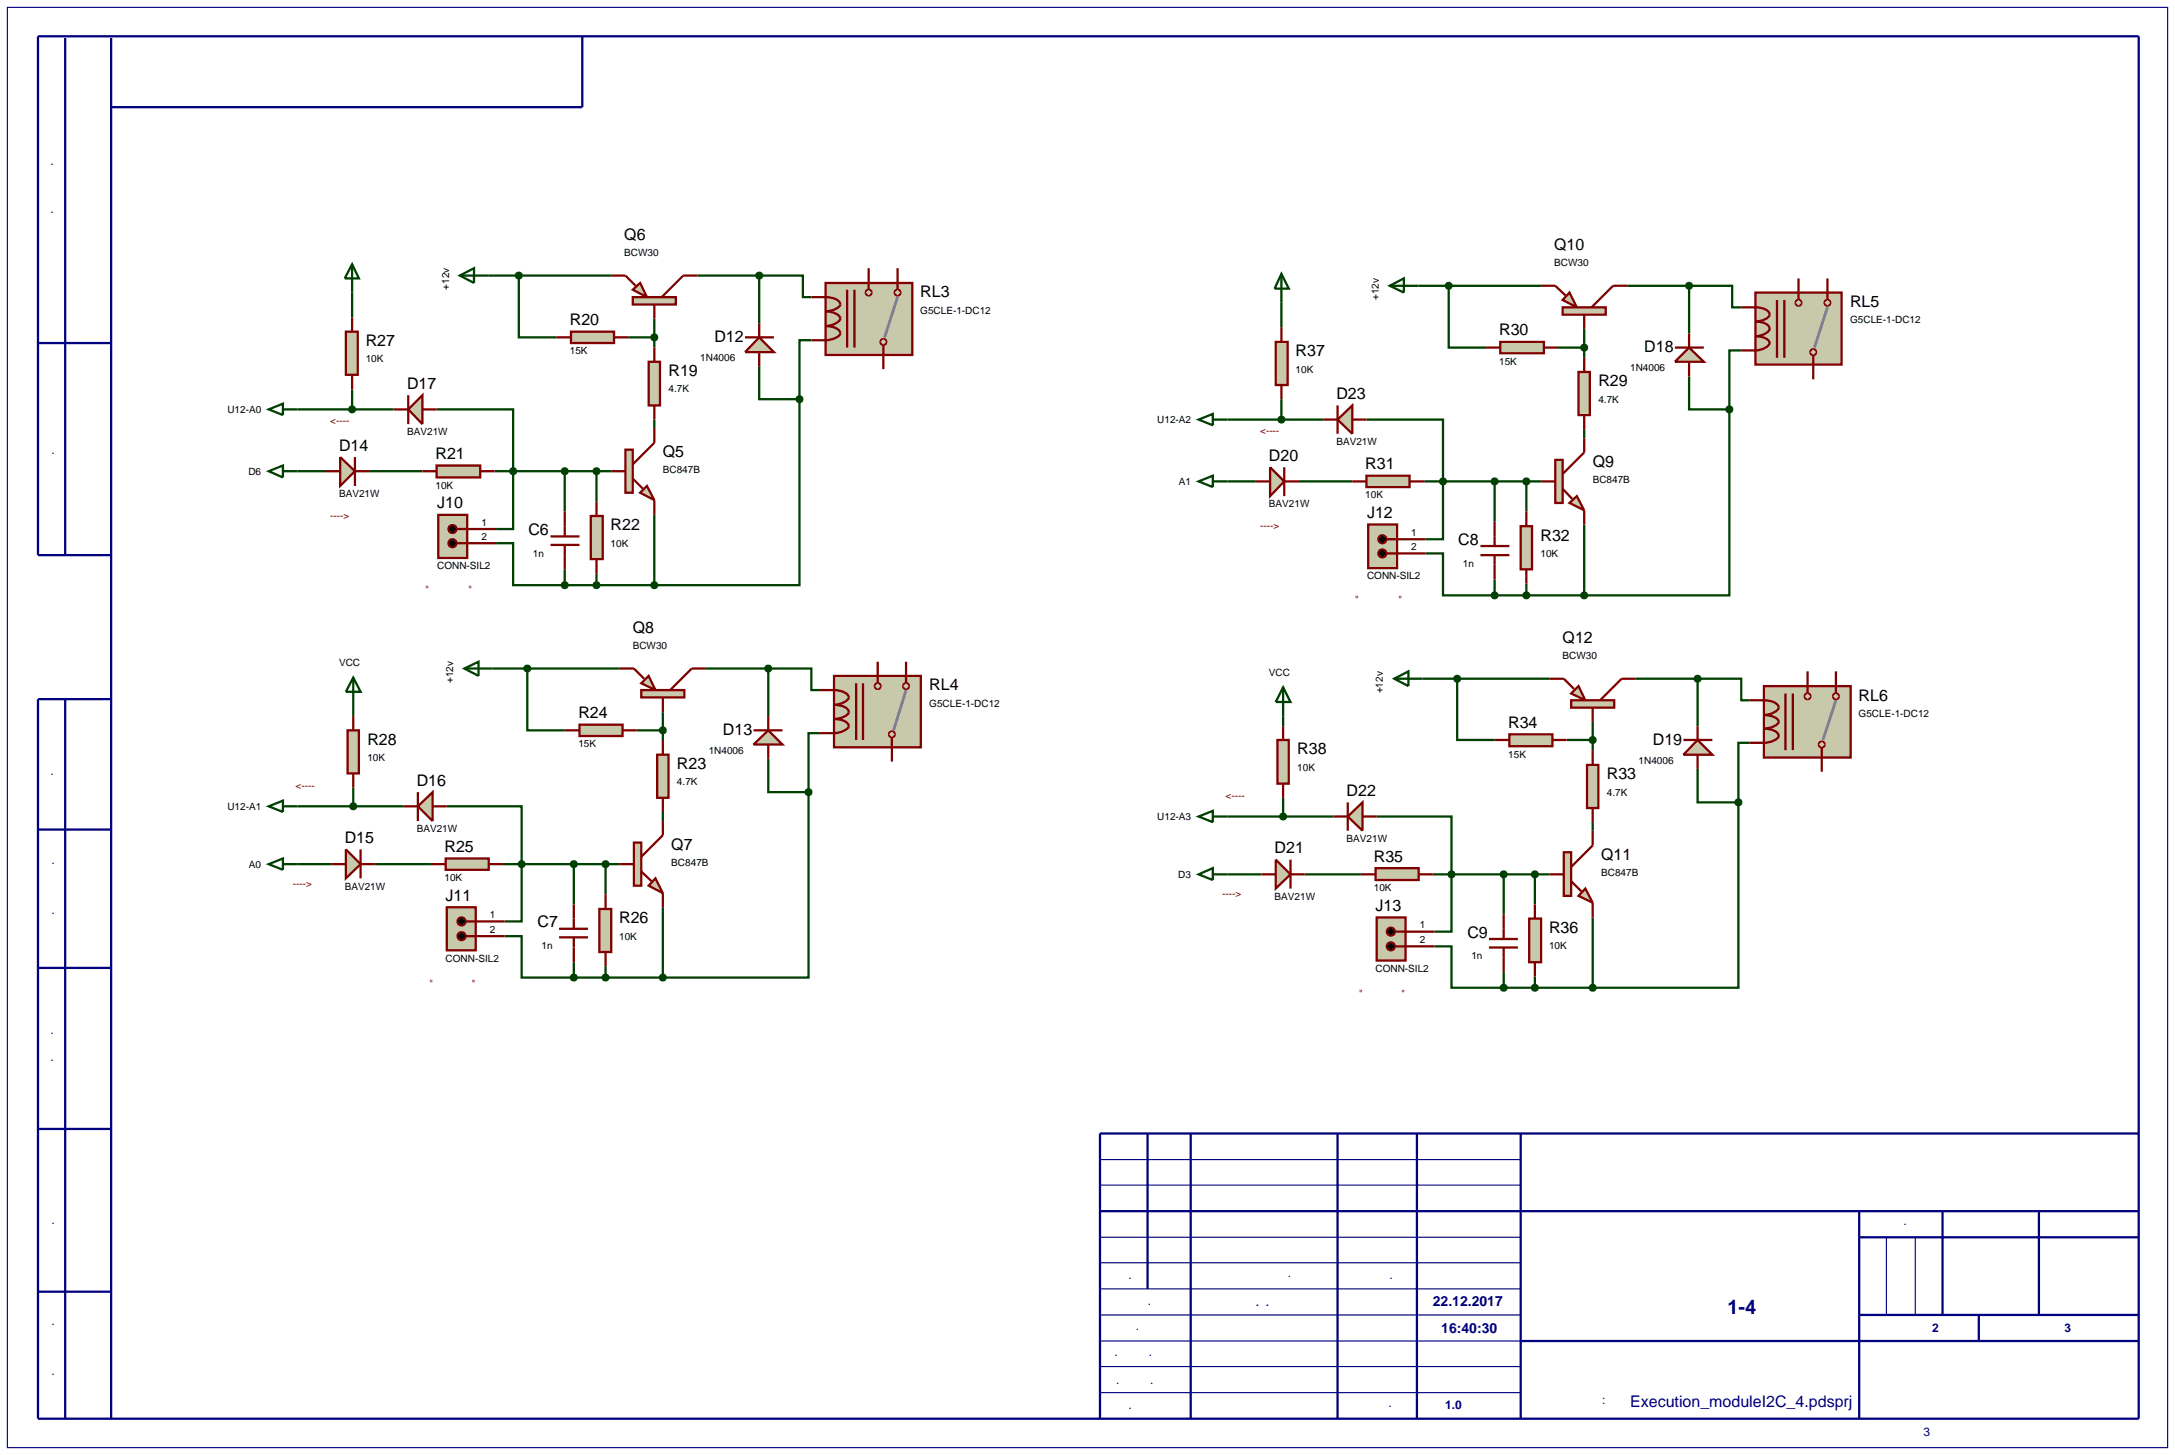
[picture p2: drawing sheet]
<svg xmlns="http://www.w3.org/2000/svg" width="384mm" height="257mm" viewBox="0 0 384 257" stroke-linecap="round" stroke-linejoin="round" font-family="sans-serif">
<path d="M1.3 1.3h381v254h-381zM194 218.2h74.2M194 209h74.2M194 204.5h74.2M332.7 218.2v13.7M337.8 218.2v13.7M194 222.7h74.2M194 231.9h74.2M194 236.5h74.2M194 227.3h74.2M194 241h74.2M194 245.6h74.2" fill="none" stroke="#000080" stroke-width=".2"/>
<g fill="none" stroke="#000080" stroke-width=".4">
<path d="M11.5 6.7v91.2M19.6 6.7v243.5M102.7 6.4v12.5h-83.1M6.7 60.5h12.9M19.6 97.9h-12.9v-91.5h370.5v243.8h-370.5v-126.9h12.9M11.5 123.3v126.9M6.7 146.3h12.9M6.7 170.7h12.9M6.7 199.1h12.9M202.4 199.9v27.4M210 199.9v50.3M235.9 199.9v50.3"/>
<path d="M249.9 199.9v50.3M268.2 199.9v50.3M377.2 199.9h-183.2v50.3M194 213.6h183.2M327.9 213.6v36.6M327.9 218.2h49.3M342.6 213.6v18.3M359.6 213.6v18.3M6.7 227.8h12.9M268.2 236.5h109M327.9 231.9h49.3M349 231.9v4.6"/>
</g>
<g fill="none" stroke="#004000" stroke-width=".4">
<path d="M62.1 51.6v4.4M86.2 48.6h21.6M91.5 48.6v10.9h6.6M110.8 59.5h4.6M115.4 56.2v5.1M123 48.6h10.9M133.9 48.6h7.7v3.8h1.5M133.9 48.6v8.4M226 53.4v4.3M250.2 50.4h21.6M255.5 50.4v10.9h6.6M279.4 58v5.1"/>
<path d="M287 50.4h10.9M297.9 50.4h7.6v3.8h1.6M297.9 50.4v8.4M52.5 72.2h16.9M62.1 68.7v3.5M77 72.2h13.5v21.1h-3M115.4 74v1.5M133.9 64.6v5.8h7.1M141 70.4v32.8h-25.6M143.1 60h-2.1v10.4M216.5 74h16.9M226 70.4v3.6"/>
<path d="M241 74h13.5v21.1h-3.1M274.8 61.3h4.6M279.4 75.8v1.5M297.9 66.4v5.8h7.1M305 72.2v32.8h-25.6M307.1 61.8h-2.1v10.4M52.5 83.1h5M65.1 83.1h9.4M87.2 83.1h20.6M87.5 95.8h3v7.4h9.1M99.6 83.1v7.1M105.2 83.1v5.4"/>
<path d="M115.4 90.8v12.4M216.5 84.9h5M229.1 84.9h9.4M251.2 84.9h20.6M251.4 97.6h3.1v7.4h9.1M263.6 84.9v7.1M269.2 84.9v5.3M279.4 92.5v12.5M86.9 117.9h22.4M93 117.9v10.9h6.6M99.6 100.4v2.8M99.6 103.2h15.8"/>
<path d="M105.2 101.2v2M124.5 117.9h11M135.5 117.9h7.6v3.8h1.5M135.5 117.9v8.4M250.9 119.7h22.4M257 119.7v10.8h6.6M263.6 102.2v2.8M263.6 105h15.8M269.2 102.9v2.1M288.5 119.7h10.9M299.4 119.7h7.7v3.8h1.5M299.4 119.7v8.4"/>
<path d="M62.3 124.5v1.8M62.3 138.9v3.3M112.3 128.8h4.6M116.9 125.6v4.9M135.5 133.8v5.9h7.1M142.6 139.7v32.7h-25.7M144.6 129.3h-2v10.4M226.3 126.3v1.8M276.3 130.5h4.6M280.9 127.3v5M299.4 135.6v5.9h7.2M308.6 131h-2v10.5"/>
<path d="M52.5 152.4h6M52.5 142.2h18.7M66.1 152.4h9.9M78.8 142.2h13.2v20.3h-3M88.7 152.4h20.6M101.2 152.4v7.1M106.8 152.4v5.3M116.9 143.2v1.6M116.9 160v12.4M216.5 154.2h6M216.5 144h18.7M226.3 140.7v3.3"/>
<path d="M230.1 154.2h9.9M242.8 144h13.2v20.3h-3M252.7 154.2h20.6M265.2 154.2v7.1M270.7 154.2v5.3M280.9 145v1.5M306.6 141.5v32.7h-25.7M89 165.1h3v7.3h9.2M101.2 169.7v2.7M101.2 172.4h15.7M106.8 170.4v2M253 166.9h3v7.3h9.2"/>
<path d="M265.2 171.4v2.8M265.2 174.2h15.7M270.7 172.2v2M280.9 161.8v12.4"/>
</g>
<path d="M145.6 49.9h15.3v12.7h-15.3z" fill="#c8c8aa" stroke="#800000" stroke-width=".4"/>
<path d="M158.3 52.4l-2.3 7.1" fill="none" stroke="#808080" stroke-width=".5"/>
<g fill="#c8c8aa" stroke="#800000" stroke-width=".4">
<path d="M155.4 60l.4-.2-.5 .5zM155.8 59.8l.4 .2 .1 .3zM156.3 60.3l-.2 .4-.3 .1zM155.3 60.3l.5 .5-.3-.1z"/>
<path d="M152.9 51.2l.3-.1-.5 .5zM153.2 51.1l.4 .2 .1 .3zM153.7 51.6l-.2 .4-.3 .1zM152.7 51.6l.5 .5-.3-.1z"/>
</g>
<g fill="#c8c8aa">
<path d="M155.3 60.3l.5-.5 .5 .5-.5 .5z"/>
<path d="M153.2 51.1l.5 .5-.5 .5-.5-.5z"/>
</g>
<path d="M145.6 52.4a3.2 3.2 0 0 1 2.5 .9l.1 .4a2.77 2.77 0 0 1-2.6 1.2 3.3 3.3 0 0 1 2.5 1l.1 .3a2.79 2.79 0 0 1-2.6 1.3 3.2 3.2 0 0 1 2.5 .9l.1 .4a2.77 2.77 0 0 1-2.6 1.2M149.4 51.1v10.2M150.7 51.1v10.2M153.2 49.9v1.2M155.8 60.8v1.8" fill="none" stroke="#800000" stroke-width=".4"/>
<path d="M158 51.2l.3-.1-.5 .5zM158.3 51.1l.3 .1 .2 .4zM158.3 52.1l.5-.5-.2 .4zM157.8 51.6l.5 .5-.3-.1z" fill="#c8c8aa" stroke="#800000" stroke-width=".4"/>
<path d="M158.3 51.1l.5 .5-.5 .5-.5-.5z" fill="#c8c8aa"/>
<path d="M143.1 52.4h2.5M153.2 47.3v2.6M158.3 47.3v3.8M143.1 60h2.5M155.8 62.6v2.5" fill="none" stroke="#800000" stroke-width=".4"/>
<g fill="#c8c8aa" stroke="#800000" stroke-width=".4">
<path d="M114.1 85.7l1.3 2.5-2.5-1.3z"/>
<path d="M110.3 79.3h1.3v7.6h-1.3z"/>
</g>
<path d="M115.4 75.5v2.6l-3.8 3.8M107.8 83.1h2.5M111.6 84.4l1.8 1.8M115.4 88.2v2.6" fill="none" stroke="#800000" stroke-width=".4"/>
<g fill="#c8c8aa" stroke="#800000" stroke-width=".4">
<path d="M111.6 51.1l1.3-1.2 1.2 2.5z"/>
<path d="M111.6 52.4h7.6v1.3h-7.6z"/>
</g>
<path d="M107.8 48.6h2.5l1.8 1.8M115.4 53.7v2.5M123 48.6h-2.5l-3.8 3.8" fill="none" stroke="#800000" stroke-width=".4"/>
<path d="M114.4 63.8h2v7.7h-2z" fill="#c8c8aa" stroke="#800000" stroke-width=".4"/>
<path d="M115.4 61.3v2.5M115.4 71.5v2.5" fill="none" stroke="#800000" stroke-width=".4"/>
<path d="M100.7 58.5h7.6v2h-7.6z" fill="#c8c8aa" stroke="#800000" stroke-width=".4"/>
<path d="M98.1 59.5h2.6M108.3 59.5h2.5" fill="none" stroke="#800000" stroke-width=".4"/>
<path d="M77 82.1h7.7v2.1h-7.7z" fill="#c8c8aa" stroke="#800000" stroke-width=".4"/>
<path d="M74.5 83.1h2.5M84.7 83.1h2.5" fill="none" stroke="#800000" stroke-width=".4"/>
<path d="M104.2 91h2.1v7.6h-2.1z" fill="#c8c8aa" stroke="#800000" stroke-width=".4"/>
<path d="M105.2 88.5v2.5M105.2 98.6v2.6" fill="none" stroke="#800000" stroke-width=".4"/>
<path d="M115 59.2l.4-.2-.5 .5zM115.4 59l.3 .1 .2 .4zM115.9 59.5l-.2 .4-.3 .1zM114.9 59.5l.5 .5-.4-.2z" fill="#004000" stroke="#004000" stroke-width=".4"/>
<path d="M114.9 59.5l.5-.5 .5 .5-.5 .5z" fill="#004000"/>
<path d="M104.8 82.8l.4-.2-.5 .5zM105.2 82.6l.4 .2 .1 .3zM105.2 83.6l.5-.5-.1 .3zM104.7 83.1l.5 .5-.3-.1z" fill="#004000" stroke="#004000" stroke-width=".4"/>
<path d="M104.7 83.1l.5-.5 .5 .5-.5 .5z" fill="#004000"/>
<path d="M115 102.9l.4-.2-.5 .5zM115.4 102.7l.3 .1 .2 .4zM115.9 103.2l-.2 .4-.3 .1zM114.9 103.2l.5 .5-.4-.2z" fill="#004000" stroke="#004000" stroke-width=".4"/>
<path d="M114.9 103.2l.5-.5 .5 .5-.5 .5z" fill="#004000"/>
<path d="M81.1 48.6l2.5-1.3v2.6zM81.1 48.6h5.1" fill="none" stroke="#004000" stroke-width=".4"/>
<path d="M91.2 48.2l.3-.1-.5 .5zM91.5 48.1l.4 .2 .1 .3zM92 48.6l-.1 .3-.4 .2zM91 48.6l.5 .5-.4-.2z" fill="#004000" stroke="#004000" stroke-width=".4"/>
<path d="M91.5 48.1l.5 .5-.5 .5-.5-.5z" fill="#004000"/>
<path d="M97.1 96.1h5.1M97.1 94.6h5.1M99.6 90.2v4.4M99.6 96.1v4.3" fill="none" stroke="#800000" stroke-width=".4"/>
<path d="M99.2 82.8l.4-.2-.5 .5zM99.6 82.6l.3 .1 .2 .4zM100.1 83.1l-.2 .4-.3 .1zM99.1 83.1l.5 .5-.3-.1z" fill="#004000" stroke="#004000" stroke-width=".4"/>
<path d="M99.1 83.1l.5-.5 .5 .5-.5 .5z" fill="#004000"/>
<path d="M104.8 102.9l.4-.2-.5 .5zM105.2 102.7l.3 .1 .2 .4zM105.7 103.2l-.1 .3-.4 .2zM104.7 103.2l.5 .5-.4-.2z" fill="#004000" stroke="#004000" stroke-width=".4"/>
<path d="M104.7 103.2l.5-.5 .5 .5-.5 .5z" fill="#004000"/>
<path d="M133.9 59.5l2.6 2.6h-5.1z" fill="#c8c8aa" stroke="#800000" stroke-width=".4"/>
<path d="M131.4 59.5h5.1M133.9 57v2.5M133.9 62.1v2.5" fill="none" stroke="#800000" stroke-width=".4"/>
<path d="M133.6 48.2l.3-.1-.5 .5zM133.9 48.1l.4 .2 .1 .3zM133.9 49.1l.5-.5-.1 .3zM133.4 48.6l.5 .5-.4-.2z" fill="#004000" stroke="#004000" stroke-width=".4"/>
<path d="M133.9 48.1l.5 .5-.5 .5-.5-.5z" fill="#004000"/>
<path d="M140.7 70l.3-.1-.5 .5zM141 69.9l.3 .1 .2 .4zM141.5 70.4l-.2 .4-.3 .1zM140.5 70.4l.5 .5-.3-.1z" fill="#004000" stroke="#004000" stroke-width=".4"/>
<path d="M141 69.9l.5 .5-.5 .5-.5-.5z" fill="#004000"/>
<path d="M99.2 102.9l.4-.2-.5 .5zM99.6 102.7l.3 .1 .2 .4zM100.1 103.2l-.1 .3-.4 .2zM99.1 103.2l.5 .5-.3-.1z" fill="#004000" stroke="#004000" stroke-width=".4"/>
<path d="M99.1 103.2l.5-.5 .5 .5-.5 .5z" fill="#004000"/>
<path d="M90.1 82.8l.4-.2-.5 .5zM90.5 82.6l.3 .1 .2 .4zM90.5 83.6l.5-.5-.2 .4zM90 83.1l.5 .5-.4-.2z" fill="#004000" stroke="#004000" stroke-width=".4"/>
<path d="M90 83.1l.5-.5 .5 .5-.5 .5z" fill="#004000"/>
<path d="M77.3 90.8h5.1v7.6h-5.1z" fill="#c8c8aa" stroke="#800000" stroke-width=".4"/>
<path d="M80.6 93.3h6.9M80.6 95.8h6.9" fill="none" stroke="#800000" stroke-width=".4"/>
<g fill="#000" stroke="#800000" stroke-width=".4">
<path d="M79.3 92.8l.5-.2-.7 .7zM79.8 92.6a.68 .68 0 0 1 .7 .7zM80.5 93.3a.68 .68 0 0 1-.7 .7zM79.1 93.3l.7 .7a.68 .68 0 0 1-.7-.7z"/>
<path d="M79.3 95.3l.5-.2-.7 .7zM79.8 95.1a.68 .68 0 0 1 .7 .7zM80.5 95.8a.68 .68 0 0 1-.7 .7zM79.1 95.8l.7 .7a.68 .68 0 0 1-.7-.7z"/>
</g>
<path d="M79.1 93.3l.7-.7 .7 .7-.7 .7zM79.1 95.8l.7-.7 .7 .7-.7 .7z" fill="#000"/>
<path d="M147.1 119.2h15.3v12.6h-15.3z" fill="#c8c8aa" stroke="#800000" stroke-width=".4"/>
<path d="M159.8 121.7l-2.2 7.1" fill="none" stroke="#808080" stroke-width=".5"/>
<g fill="#c8c8aa" stroke="#800000" stroke-width=".4">
<path d="M156.9 129.2l.4-.2-.5 .5zM157.3 129l.4 .2 .1 .3zM157.8 129.5l-.1 .3-.4 .2zM156.8 129.5l.5 .5-.3-.1z"/>
<path d="M154.4 120.7l.4-.2-.5 .5zM154.8 120.5l.3 .1 .2 .4zM155.3 121l-.2 .4-.3 .1zM154.3 121l.5 .5-.3-.1z"/>
</g>
<g fill="#c8c8aa">
<path d="M156.8 129.5l.5-.5 .5 .5-.5 .5z"/>
<path d="M154.3 121l.5-.5 .5 .5-.5 .5z"/>
</g>
<path d="M154.8 119.2v1.3M147.1 121.7a3.3 3.3 0 0 1 2.5 1l.1 .3a2.79 2.79 0 0 1-2.6 1.3 3.2 3.2 0 0 1 2.5 .9l.1 .4a2.77 2.77 0 0 1-2.6 1.2 3.2 3.2 0 0 1 2.5 .9l.1 .4a2.99 2.99 0 0 1-2.6 1.2M151 120.5v10M152.2 120.5v10M157.3 130v1.8" fill="none" stroke="#800000" stroke-width=".4"/>
<path d="M159.5 120.6l.3-.1-.5 .5zM159.8 120.5l.3 .1 .2 .4zM159.8 121.5l.5-.5-.2 .4zM159.3 121l.5 .5-.3-.1z" fill="#c8c8aa" stroke="#800000" stroke-width=".4"/>
<path d="M159.3 121l.5-.5 .5 .5-.5 .5z" fill="#c8c8aa"/>
<path d="M154.8 116.7v2.5M159.8 116.7v3.8M144.6 121.7h2.5M144.6 129.3h2.5M157.3 131.8v2.5" fill="none" stroke="#800000" stroke-width=".4"/>
<g fill="#c8c8aa" stroke="#800000" stroke-width=".4">
<path d="M115.6 154.9l1.3 2.6-2.5-1.3z"/>
<path d="M111.8 148.6h1.3v7.6h-1.3z"/>
</g>
<path d="M109.3 152.4h2.5M113.1 153.7l1.8 1.7M116.9 144.8v2.5l-3.8 3.8M116.9 157.5v2.5" fill="none" stroke="#800000" stroke-width=".4"/>
<g fill="#c8c8aa" stroke="#800000" stroke-width=".4">
<path d="M113.1 120.5l1.3-1.3 1.2 2.5z"/>
<path d="M113.1 121.7h7.6v1.3h-7.6z"/>
</g>
<path d="M109.3 117.9h2.5l1.8 1.8M124.5 117.9h-2.5l-3.8 3.8M116.9 123v2.6" fill="none" stroke="#800000" stroke-width=".4"/>
<path d="M115.9 133.1h2v7.6h-2z" fill="#c8c8aa" stroke="#800000" stroke-width=".4"/>
<path d="M116.9 130.5v2.6M116.9 140.7v2.5" fill="none" stroke="#800000" stroke-width=".4"/>
<path d="M102.2 127.8h7.6v2h-7.6z" fill="#c8c8aa" stroke="#800000" stroke-width=".4"/>
<path d="M99.6 128.8h2.6M109.8 128.8h2.5" fill="none" stroke="#800000" stroke-width=".4"/>
<path d="M78.6 151.4h7.6v2h-7.6z" fill="#c8c8aa" stroke="#800000" stroke-width=".4"/>
<path d="M76 152.4h2.6M86.2 152.4h2.5" fill="none" stroke="#800000" stroke-width=".4"/>
<path d="M105.7 160.3h2.1v7.6h-2.1z" fill="#c8c8aa" stroke="#800000" stroke-width=".4"/>
<path d="M106.8 157.7v2.6M106.8 167.9v2.5" fill="none" stroke="#800000" stroke-width=".4"/>
<path d="M116.5 128.5l.4-.2-.5 .5zM116.9 128.3l.4 .2 .1 .3zM117.4 128.8l-.1 .3-.4 .2zM116.4 128.8l.5 .5-.4-.2z" fill="#004000" stroke="#004000" stroke-width=".4"/>
<path d="M116.4 128.8l.5-.5 .5 .5-.5 .5z" fill="#004000"/>
<path d="M106.4 152.1l.4-.2-.5 .5zM106.8 151.9l.3 .1 .2 .4zM106.8 152.9l.5-.5-.2 .4zM106.3 152.4l.5 .5-.4-.2z" fill="#004000" stroke="#004000" stroke-width=".4"/>
<path d="M106.3 152.4l.5-.5 .5 .5-.5 .5z" fill="#004000"/>
<path d="M116.5 172.1l.4-.2-.5 .5zM116.9 171.9l.4 .2 .1 .3zM117.4 172.4l-.2 .4-.3 .1zM116.4 172.4l.5 .5-.3-.1z" fill="#004000" stroke="#004000" stroke-width=".4"/>
<path d="M116.4 172.4l.5-.5 .5 .5-.5 .5z" fill="#004000"/>
<path d="M81.9 117.9l2.5-1.2v2.5zM81.9 117.9h5" fill="none" stroke="#004000" stroke-width=".4"/>
<path d="M92.7 117.5l.3-.1-.5 .5zM93 117.4l.4 .2 .1 .3zM93.5 117.9l-.1 .3-.4 .2zM92.5 117.9l.5 .5-.4-.2z" fill="#004000" stroke="#004000" stroke-width=".4"/>
<path d="M93 117.4l.5 .5-.5 .5-.5-.5z" fill="#004000"/>
<path d="M101.2 159.5v4.3M98.6 165.3h5.1M98.6 163.8h5.1M101.2 165.3v4.4" fill="none" stroke="#800000" stroke-width=".4"/>
<path d="M100.9 152l.3-.1-.5 .5zM101.2 151.9l.3 .1 .2 .4zM101.7 152.4l-.2 .4-.3 .1zM100.7 152.4l.5 .5-.3-.1z" fill="#004000" stroke="#004000" stroke-width=".4"/>
<path d="M101.2 151.9l.5 .5-.5 .5-.5-.5z" fill="#004000"/>
<path d="M106.4 172.1l.4-.2-.5 .5zM106.8 171.9l.4 .2 .1 .3zM106.8 172.9l.5-.5-.2 .4zM106.3 172.4l.5 .5-.4-.2z" fill="#004000" stroke="#004000" stroke-width=".4"/>
<path d="M106.3 172.4l.5-.5 .5 .5-.5 .5z" fill="#004000"/>
<path d="M132.9 131.3l2.6-2.5 2.5 2.5z" fill="#c8c8aa" stroke="#800000" stroke-width=".4"/>
<path d="M132.9 128.8h5.1M135.5 126.3v2.5M135.5 131.3v2.5" fill="none" stroke="#800000" stroke-width=".4"/>
<path d="M135.2 117.5l.3-.1-.5 .5zM135.5 117.4l.3 .1 .2 .4zM135.5 118.4l.5-.5-.2 .4zM135 117.9l.5 .5-.3-.1z" fill="#004000" stroke="#004000" stroke-width=".4"/>
<path d="M135.5 117.4l.5 .5-.5 .5-.5-.5z" fill="#004000"/>
<path d="M142.3 139.3l.3-.1-.5 .5zM142.6 139.2l.3 .1 .2 .4zM142.6 140.2l.5-.5-.2 .4zM142.1 139.7l.5 .5-.3-.1z" fill="#004000" stroke="#004000" stroke-width=".4"/>
<path d="M142.1 139.7l.5-.5 .5 .5-.5 .5z" fill="#004000"/>
<path d="M100.8 172.1l.4-.2-.5 .5zM101.2 171.9l.3 .1 .2 .4zM101.7 172.4l-.2 .4-.3 .1zM100.7 172.4l.5 .5-.3-.1z" fill="#004000" stroke="#004000" stroke-width=".4"/>
<path d="M100.7 172.4l.5-.5 .5 .5-.5 .5z" fill="#004000"/>
<path d="M91.6 152.1l.4-.2-.5 .5zM92 151.9l.3 .1 .2 .4zM92 152.9l.5-.5-.2 .4zM91.5 152.4l.5 .5-.4-.2z" fill="#004000" stroke="#004000" stroke-width=".4"/>
<path d="M92 151.9l.5 .5-.5 .5-.5-.5z" fill="#004000"/>
<path d="M78.8 160h5.1v7.6h-5.1z" fill="#c8c8aa" stroke="#800000" stroke-width=".4"/>
<path d="M82.1 162.5h6.9M82.1 165.1h6.9" fill="none" stroke="#800000" stroke-width=".4"/>
<g fill="#000" stroke="#800000" stroke-width=".4">
<path d="M80.9 162l.5-.2-.7 .7zM81.4 161.8a.68 .68 0 0 1 .7 .7zM81.4 163.2l.7-.7a.68 .68 0 0 1-.7 .7zM80.7 162.5l.7 .7a.68 .68 0 0 1-.7-.7z"/>
<path d="M80.9 164.6l.5-.2-.7 .7zM81.4 164.4a.68 .68 0 0 1 .7 .7zM82.1 165.1a.68 .68 0 0 1-.7 .7zM80.7 165.1l.7 .7a.68 .68 0 0 1-.7-.7z"/>
</g>
<path d="M80.7 162.5l.7-.7 .7 .7-.7 .7zM80.7 165.1l.7-.7 .7 .7-.7 .7z" fill="#000"/>
<path d="M47.4 83.1l2.5-1v2.1zM49.9 83.1h2.6M47.4 152.4l2.5-1v2zM49.9 152.4h2.6" fill="none" stroke="#004000" stroke-width=".4"/>
<path d="M60 80.6l2.6 2.5-2.6 2.6z" fill="#c8c8aa" stroke="#800000" stroke-width=".4"/>
<path d="M57.5 83.1h2.5M62.6 80.6v5.1M62.6 83.1h2.5" fill="none" stroke="#800000" stroke-width=".4"/>
<path d="M61 149.8l2.6 2.6-2.6 2.5z" fill="#c8c8aa" stroke="#800000" stroke-width=".4"/>
<path d="M58.5 152.4h2.5M63.6 149.8v5.1M63.6 152.4h2.5" fill="none" stroke="#800000" stroke-width=".4"/>
<path d="M73.7 142.2l2.6-2.5v5.1z" fill="#c8c8aa" stroke="#800000" stroke-width=".4"/>
<path d="M73.7 139.7v5.1M71.2 142.2h2.5M76.3 142.2h2.5" fill="none" stroke="#800000" stroke-width=".4"/>
<path d="M72 72.2l2.5-2.5v5.1z" fill="#c8c8aa" stroke="#800000" stroke-width=".4"/>
<path d="M69.4 72.2h2.6M72 69.7v5.1M74.5 72.2h2.5" fill="none" stroke="#800000" stroke-width=".4"/>
<path d="M47.4 72.2l2.5-1v2zM49.9 72.2h2.6M47.4 142.2l2.5-1v2zM49.9 142.2h2.6" fill="none" stroke="#004000" stroke-width=".4"/>
<path d="M61 58.5h2.1v7.6h-2.1z" fill="#c8c8aa" stroke="#800000" stroke-width=".4"/>
<path d="M62.1 56v2.5M62.1 66.1v2.6" fill="none" stroke="#800000" stroke-width=".4"/>
<path d="M61.3 128.8h2v7.6h-2z" fill="#c8c8aa" stroke="#800000" stroke-width=".4"/>
<path d="M62.3 126.3v2.5M62.3 136.4v2.5" fill="none" stroke="#800000" stroke-width=".4"/>
<path d="M62 141.8l.3-.1-.5 .5zM62.3 141.7l.4 .2 .1 .3zM62.3 142.7l.5-.5-.2 .4zM61.8 142.2l.5 .5-.3-.1z" fill="#004000" stroke="#004000" stroke-width=".4"/>
<path d="M62.3 141.7l.5 .5-.5 .5-.5-.5z" fill="#004000"/>
<path d="M61.7 71.9l.4-.2-.5 .5zM62.1 71.7l.3 .1 .2 .4zM62.1 72.7l.5-.5-.1 .3zM61.6 72.2l.5 .5-.4-.2z" fill="#004000" stroke="#004000" stroke-width=".4"/>
<path d="M61.6 72.2l.5-.5 .5 .5-.5 .5z" fill="#004000"/>
<path d="M62.1 46.6l1.2 2.5h-2.5zM62.1 46.6v5M62.3 119.5l1.3 2.5h-2.6zM62.3 119.5v5" fill="none" stroke="#004000" stroke-width=".4"/>
<path d="M309.6 51.6h15.2v12.7h-15.2z" fill="#c8c8aa" stroke="#800000" stroke-width=".4"/>
<path d="M322.3 54.2l-2.3 7.1" fill="none" stroke="#808080" stroke-width=".5"/>
<g fill="#c8c8aa" stroke="#800000" stroke-width=".4">
<path d="M319.4 61.8l.4-.2-.5 .5zM319.8 61.6l.4 .2 .1 .3zM320.3 62.1l-.1 .3-.4 .2zM319.3 62.1l.5 .5-.4-.2z"/>
<path d="M316.8 53.1l.4-.2-.5 .5zM317.2 52.9l.3 .1 .2 .4zM317.7 53.4l-.1 .3-.4 .2zM316.7 53.4l.5 .5-.3-.1z"/>
</g>
<g fill="#c8c8aa">
<path d="M319.3 62.1l.5-.5 .5 .5-.5 .5z"/>
<path d="M316.7 53.4l.5-.5 .5 .5-.5 .5z"/>
</g>
<path d="M309.6 54.2a2.98 2.98 0 0 1 2.4 .9 .85 .85 0 0 1-.7 1.2l-1.1 .3-.6 .1a2.98 2.98 0 0 1 2.4 .9 .91 .91 0 0 1-.7 1.2l-1.1 .4-.6 .1a3.2 3.2 0 0 1 2.4 .9 .88 .88 0 0 1-.7 1.1l-1.1 .4-.6 .1M313.4 52.9v10.2M314.7 52.9v10.2M317.2 51.6v1.3M319.8 62.6v1.7" fill="none" stroke="#800000" stroke-width=".4"/>
<path d="M322 53l.3-.1-.5 .5zM322.3 52.9l.3 .1 .2 .4zM322.3 53.9l.5-.5-.2 .4zM321.8 53.4l.5 .5-.3-.1z" fill="#c8c8aa" stroke="#800000" stroke-width=".4"/>
<path d="M321.8 53.4l.5-.5 .5 .5-.5 .5z" fill="#c8c8aa"/>
<path d="M307.1 54.2h2.5M317.2 49.1v2.5M322.3 49.1v3.8M307.1 61.8h2.5M319.8 64.3v2.6" fill="none" stroke="#800000" stroke-width=".4"/>
<g fill="#c8c8aa" stroke="#800000" stroke-width=".4">
<path d="M276.8 88.7l1.3-1.2 1.3 2.5z"/>
<path d="M274.3 81.1h1.3v7.6h-1.3z"/>
</g>
<path d="M279.4 77.3v2.5l-3.8 3.8M271.8 84.9h2.5M275.6 86.2l1.7 1.8M279.4 90v2.5" fill="none" stroke="#800000" stroke-width=".4"/>
<g fill="#c8c8aa" stroke="#800000" stroke-width=".4">
<path d="M276.8 51.6l1.3 2.6-2.5-1.3z"/>
<path d="M275.6 54.2h7.6v1.3h-7.6z"/>
</g>
<path d="M271.8 50.4h2.5l1.8 1.7M279.4 55.5v2.5M287 50.4h-2.5l-3.8 3.8" fill="none" stroke="#800000" stroke-width=".4"/>
<path d="M278.4 65.6h2v7.6h-2z" fill="#c8c8aa" stroke="#800000" stroke-width=".4"/>
<path d="M279.4 63.1v2.5M279.4 73.2v2.6" fill="none" stroke="#800000" stroke-width=".4"/>
<path d="M264.6 60.3h7.7v2h-7.7z" fill="#c8c8aa" stroke="#800000" stroke-width=".4"/>
<path d="M262.1 61.3h2.5M272.3 61.3h2.5" fill="none" stroke="#800000" stroke-width=".4"/>
<path d="M241 83.9h7.6v2h-7.6z" fill="#c8c8aa" stroke="#800000" stroke-width=".4"/>
<path d="M238.5 84.9h2.5M248.6 84.9h2.6" fill="none" stroke="#800000" stroke-width=".4"/>
<path d="M268.2 92.8h2v7.6h-2z" fill="#c8c8aa" stroke="#800000" stroke-width=".4"/>
<path d="M269.2 90.2v2.6M269.2 100.4v2.5" fill="none" stroke="#800000" stroke-width=".4"/>
<path d="M279.1 60.9l.3-.1-.5 .5zM279.4 60.8l.4 .2 .1 .3zM279.4 61.8l.5-.5-.1 .3zM278.9 61.3l.5 .5-.4-.2z" fill="#004000" stroke="#004000" stroke-width=".4"/>
<path d="M279.4 60.8l.5 .5-.5 .5-.5-.5z" fill="#004000"/>
<path d="M268.8 84.6l.4-.2-.5 .5zM269.2 84.4l.3 .1 .2 .4zM269.7 84.9l-.1 .3-.4 .2zM268.7 84.9l.5 .5-.4-.2z" fill="#004000" stroke="#004000" stroke-width=".4"/>
<path d="M268.7 84.9l.5-.5 .5 .5-.5 .5z" fill="#004000"/>
<path d="M279.1 104.6l.3-.1-.5 .5zM279.4 104.5l.4 .2 .1 .3zM279.4 105.5l.5-.5-.1 .3zM278.9 105l.5 .5-.4-.2z" fill="#004000" stroke="#004000" stroke-width=".4"/>
<path d="M279.4 104.5l.5 .5-.5 .5-.5-.5z" fill="#004000"/>
<path d="M245.1 50.4l2.5-1.3v2.5zM245.1 50.4h5.1" fill="none" stroke="#004000" stroke-width=".4"/>
<path d="M255.2 50l.3-.1-.5 .5zM255.5 49.9l.4 .2 .1 .3zM256 50.4l-.1 .3-.4 .2zM255 50.4l.5 .5-.3-.1z" fill="#004000" stroke="#004000" stroke-width=".4"/>
<path d="M255 50.4l.5-.5 .5 .5-.5 .5z" fill="#004000"/>
<path d="M261.1 97.9h5.1M261.1 96.3h5.1M263.6 92v4.3M263.6 97.9v4.3" fill="none" stroke="#800000" stroke-width=".4"/>
<path d="M263.2 84.6l.4-.2-.5 .5zM263.6 84.4l.3 .1 .2 .4zM264.1 84.9l-.1 .3-.4 .2zM263.1 84.9l.5 .5-.4-.2z" fill="#004000" stroke="#004000" stroke-width=".4"/>
<path d="M263.1 84.9l.5-.5 .5 .5-.5 .5z" fill="#004000"/>
<path d="M268.9 104.6l.3-.1-.5 .5zM269.2 104.5l.4 .2 .1 .3zM269.2 105.5l.5-.5-.1 .3zM268.7 105l.5 .5-.3-.1z" fill="#004000" stroke="#004000" stroke-width=".4"/>
<path d="M269.2 104.5l.5 .5-.5 .5-.5-.5z" fill="#004000"/>
<path d="M295.4 63.8l2.5-2.5 2.6 2.5z" fill="#c8c8aa" stroke="#800000" stroke-width=".4"/>
<path d="M297.9 58.8v2.5M295.4 61.3h5.1M297.9 63.8v2.6" fill="none" stroke="#800000" stroke-width=".4"/>
<path d="M297.6 50l.3-.1-.5 .5zM297.9 49.9l.3 .1 .2 .4zM298.4 50.4l-.2 .4-.3 .1zM297.4 50.4l.5 .5-.4-.2z" fill="#004000" stroke="#004000" stroke-width=".4"/>
<path d="M297.4 50.4l.5-.5 .5 .5-.5 .5z" fill="#004000"/>
<path d="M304.7 71.8l.3-.1-.5 .5zM305 71.7l.4 .2 .1 .3zM305.5 72.2l-.1 .3-.4 .2zM304.5 72.2l.5 .5-.4-.2z" fill="#004000" stroke="#004000" stroke-width=".4"/>
<path d="M304.5 72.2l.5-.5 .5 .5-.5 .5z" fill="#004000"/>
<path d="M263.2 104.7l.4-.2-.5 .5zM263.6 104.5l.4 .2 .1 .3zM263.6 105.5l.5-.5-.1 .3zM263.1 105l.5 .5-.3-.1z" fill="#004000" stroke="#004000" stroke-width=".4"/>
<path d="M263.1 105l.5-.5 .5 .5-.5 .5z" fill="#004000"/>
<path d="M254.1 84.6l.4-.2-.5 .5zM254.5 84.4l.3 .1 .2 .4zM255 84.9l-.1 .3-.4 .2zM254 84.9l.5 .5-.4-.2z" fill="#004000" stroke="#004000" stroke-width=".4"/>
<path d="M254 84.9l.5-.5 .5 .5-.5 .5z" fill="#004000"/>
<path d="M241.3 92.5h5.1v7.7h-5.1z" fill="#c8c8aa" stroke="#800000" stroke-width=".4"/>
<path d="M244.6 95.1h6.8M244.6 97.6h6.8" fill="none" stroke="#800000" stroke-width=".4"/>
<g fill="#000" stroke="#800000" stroke-width=".4">
<path d="M243.3 94.6l.5-.2-.7 .7zM243.8 94.4a.68 .68 0 0 1 .7 .7zM244.5 95.1a.68 .68 0 0 1-.7 .7zM243.1 95.1l.7 .7a.68 .68 0 0 1-.7-.7z"/>
<path d="M243.3 97.1l.5-.2-.7 .7zM243.8 96.9a.68 .68 0 0 1 .7 .7zM244.5 97.6a.68 .68 0 0 1-.7 .7zM243.1 97.6l.7 .7a.68 .68 0 0 1-.7-.7z"/>
</g>
<path d="M243.1 95.1l.7-.7 .7 .7-.7 .7zM243.1 97.6l.7-.7 .7 .7-.7 .7z" fill="#000"/>
<path d="M311.1 121h15.3v12.6h-15.3z" fill="#c8c8aa" stroke="#800000" stroke-width=".4"/>
<path d="M323.8 123.5l-2.3 7" fill="none" stroke="#808080" stroke-width=".5"/>
<g fill="#c8c8aa" stroke="#800000" stroke-width=".4">
<path d="M320.9 131l.4-.2-.5 .5zM321.3 130.8l.4 .2 .1 .3zM321.3 131.8l.5-.5-.1 .3zM320.8 131.3l.5 .5-.3-.1z"/>
<path d="M318.4 122.5l.4-.2-.5 .5zM318.8 122.3l.4 .2 .1 .3zM319.3 122.8l-.1 .3-.4 .2zM318.3 122.8l.5 .5-.4-.2z"/>
</g>
<g fill="#c8c8aa">
<path d="M320.8 131.3l.5-.5 .5 .5-.5 .5z"/>
<path d="M318.3 122.8l.5-.5 .5 .5-.5 .5z"/>
</g>
<path d="M311.1 123.5a3.2 3.2 0 0 1 2.5 .9 .9 .9 0 0 1-.7 1.2l-1.2 .4-.6 .1a3.4 3.4 0 0 1 2.5 .9l.1 .3a2.77 2.77 0 0 1-2.6 1.2 3.2 3.2 0 0 1 2.5 .9l.1 .4a2.77 2.77 0 0 1-2.6 1.2M314.9 122.3v10M316.2 122.3v10M318.8 121v1.3M321.3 131.8v1.8" fill="none" stroke="#800000" stroke-width=".4"/>
<path d="M323.4 122.5l.4-.2-.5 .5zM323.8 122.3l.3 .1 .2 .4zM323.8 123.3l.5-.5-.1 .3zM323.3 122.8l.5 .5-.4-.2z" fill="#c8c8aa" stroke="#800000" stroke-width=".4"/>
<path d="M323.3 122.8l.5-.5 .5 .5-.5 .5z" fill="#c8c8aa"/>
<path d="M318.8 118.4v2.6M323.8 118.4v3.9M308.6 123.5h2.5M308.6 131h2.5M321.3 133.6v2.5" fill="none" stroke="#800000" stroke-width=".4"/>
<g fill="#c8c8aa" stroke="#800000" stroke-width=".4">
<path d="M279.6 156.7l1.3 2.5-2.5-1.2z"/>
<path d="M275.8 150.3h1.3v7.7h-1.3z"/>
</g>
<path d="M273.3 154.2h2.5M277.1 155.4l1.8 1.8M280.9 146.5v2.6l-3.8 3.8M280.9 159.2v2.6" fill="none" stroke="#800000" stroke-width=".4"/>
<g fill="#c8c8aa" stroke="#800000" stroke-width=".4">
<path d="M277.1 122.3l1.3-1.3 1.2 2.5z"/>
<path d="M277.1 123.5h7.6v1.3h-7.6z"/>
</g>
<path d="M273.3 119.7h2.5l1.8 1.8M288.5 119.7h-2.5l-3.8 3.8M280.9 124.8v2.5" fill="none" stroke="#800000" stroke-width=".4"/>
<path d="M279.9 134.9h2v7.6h-2z" fill="#c8c8aa" stroke="#800000" stroke-width=".4"/>
<path d="M280.9 132.3v2.6M280.9 142.5v2.5" fill="none" stroke="#800000" stroke-width=".4"/>
<path d="M266.2 129.5h7.6v2.1h-7.6z" fill="#c8c8aa" stroke="#800000" stroke-width=".4"/>
<path d="M263.6 130.5h2.6M273.8 130.5h2.5" fill="none" stroke="#800000" stroke-width=".4"/>
<path d="M242.6 153.1h7.6v2.1h-7.6z" fill="#c8c8aa" stroke="#800000" stroke-width=".4"/>
<path d="M240 154.2h2.6M250.2 154.2h2.5" fill="none" stroke="#800000" stroke-width=".4"/>
<path d="M269.7 162h2.1v7.7h-2.1z" fill="#c8c8aa" stroke="#800000" stroke-width=".4"/>
<path d="M270.7 159.5v2.5M270.7 169.7v2.5" fill="none" stroke="#800000" stroke-width=".4"/>
<path d="M280.6 130.1l.3-.1-.5 .5zM280.9 130l.4 .2 .1 .3zM281.4 130.5l-.1 .3-.4 .2zM280.4 130.5l.5 .5-.4-.2z" fill="#004000" stroke="#004000" stroke-width=".4"/>
<path d="M280.4 130.5l.5-.5 .5 .5-.5 .5z" fill="#004000"/>
<path d="M270.3 153.9l.4-.2-.5 .5zM270.7 153.7l.3 .1 .2 .4zM271.2 154.2l-.1 .3-.4 .2zM270.2 154.2l.5 .5-.3-.1z" fill="#004000" stroke="#004000" stroke-width=".4"/>
<path d="M270.2 154.2l.5-.5 .5 .5-.5 .5z" fill="#004000"/>
<path d="M280.6 173.8l.3-.1-.5 .5zM280.9 173.7l.4 .2 .1 .3zM281.4 174.2l-.1 .3-.4 .2zM280.4 174.2l.5 .5-.4-.2z" fill="#004000" stroke="#004000" stroke-width=".4"/>
<path d="M280.9 173.7l.5 .5-.5 .5-.5-.5z" fill="#004000"/>
<path d="M245.9 119.7l2.5-1.3v2.6zM245.9 119.7h5" fill="none" stroke="#004000" stroke-width=".4"/>
<path d="M256.6 119.4l.4-.2-.5 .5zM257 119.2l.4 .2 .1 .3zM257.5 119.7l-.1 .3-.4 .2zM256.5 119.7l.5 .5-.3-.1z" fill="#004000" stroke="#004000" stroke-width=".4"/>
<path d="M256.5 119.7l.5-.5 .5 .5-.5 .5z" fill="#004000"/>
<path d="M262.6 167.1h5.1M262.6 165.6h5.1M265.2 161.3v4.3M265.2 167.1v4.3" fill="none" stroke="#800000" stroke-width=".4"/>
<path d="M264.8 153.9l.4-.2-.5 .5zM265.2 153.7l.3 .1 .2 .4zM265.7 154.2l-.1 .3-.4 .2zM264.7 154.2l.5 .5-.4-.2z" fill="#004000" stroke="#004000" stroke-width=".4"/>
<path d="M264.7 154.2l.5-.5 .5 .5-.5 .5z" fill="#004000"/>
<path d="M270.3 173.9l.4-.2-.5 .5zM270.7 173.7l.3 .1 .2 .4zM271.2 174.2l-.1 .3-.4 .2zM270.2 174.2l.5 .5-.3-.1z" fill="#004000" stroke="#004000" stroke-width=".4"/>
<path d="M270.2 174.2l.5-.5 .5 .5-.5 .5z" fill="#004000"/>
<path d="M299.4 130.5l2.6 2.6h-5.1z" fill="#c8c8aa" stroke="#800000" stroke-width=".4"/>
<path d="M296.9 130.5h5.1M299.4 128.1v2.4M299.4 133.1v2.5" fill="none" stroke="#800000" stroke-width=".4"/>
<path d="M299.1 119.3l.3-.1-.5 .5zM299.4 119.2l.3 .1 .2 .4zM299.9 119.7l-.2 .4-.3 .1zM298.9 119.7l.5 .5-.4-.2z" fill="#004000" stroke="#004000" stroke-width=".4"/>
<path d="M299.4 119.2l.5 .5-.5 .5-.5-.5z" fill="#004000"/>
<path d="M306.2 141.2l.4-.2-.5 .5zM306.6 141l.3 .1 .2 .4zM306.6 142l.5-.5-.1 .3zM306.1 141.5l.5 .5-.4-.2z" fill="#004000" stroke="#004000" stroke-width=".4"/>
<path d="M306.6 141l.5 .5-.5 .5-.5-.5z" fill="#004000"/>
<path d="M264.9 173.8l.3-.1-.5 .5zM265.2 173.7l.3 .1 .2 .4zM265.7 174.2l-.1 .3-.4 .2zM264.7 174.2l.5 .5-.4-.2z" fill="#004000" stroke="#004000" stroke-width=".4"/>
<path d="M265.2 173.7l.5 .5-.5 .5-.5-.5z" fill="#004000"/>
<path d="M255.7 153.8l.3-.1-.5 .5zM256 153.7l.3 .1 .2 .4zM256.5 154.2l-.2 .4-.3 .1zM255.5 154.2l.5 .5-.4-.2z" fill="#004000" stroke="#004000" stroke-width=".4"/>
<path d="M256 153.7l.5 .5-.5 .5-.5-.5z" fill="#004000"/>
<path d="M242.8 161.8h5.1v7.6h-5.1z" fill="#c8c8aa" stroke="#800000" stroke-width=".4"/>
<path d="M246.1 164.3h6.9M246.1 166.9h6.9" fill="none" stroke="#800000" stroke-width=".4"/>
<g fill="#000" stroke="#800000" stroke-width=".4">
<path d="M244.8 163.8l.5-.2-.7 .7zM245.3 163.6a.68 .68 0 0 1 .7 .7zM246 164.3a.68 .68 0 0 1-.7 .7zM244.6 164.3l.7 .7a.68 .68 0 0 1-.7-.7z"/>
<path d="M244.8 166.4l.5-.2-.7 .7zM245.3 166.2a.68 .68 0 0 1 .7 .7zM246 166.9a.68 .68 0 0 1-.7 .7zM244.6 166.9l.7 .7a.68 .68 0 0 1-.7-.7z"/>
</g>
<path d="M244.6 164.3l.7-.7 .7 .7-.7 .7zM244.6 166.9l.7-.7 .7 .7-.7 .7z" fill="#000"/>
<path d="M211.4 84.9l2.5-1v2zM213.9 84.9h2.6M211.4 154.2l2.5-1.1v2.1zM213.9 154.2h2.6" fill="none" stroke="#004000" stroke-width=".4"/>
<path d="M224 82.4l2.5 2.5-2.5 2.6z" fill="#c8c8aa" stroke="#800000" stroke-width=".4"/>
<path d="M221.5 84.9h2.5M226.5 82.4v5.1M226.5 84.9h2.6" fill="none" stroke="#800000" stroke-width=".4"/>
<path d="M225 151.6l2.6 2.6-2.6 2.5z" fill="#c8c8aa" stroke="#800000" stroke-width=".4"/>
<path d="M222.5 154.2h2.5M227.6 151.6v5.1M227.6 154.2h2.5" fill="none" stroke="#800000" stroke-width=".4"/>
<path d="M237.7 144l2.6-2.5v5z" fill="#c8c8aa" stroke="#800000" stroke-width=".4"/>
<path d="M235.2 144h2.5M237.7 141.5v5M240.3 144h2.5" fill="none" stroke="#800000" stroke-width=".4"/>
<path d="M235.9 74l2.6-2.5v5z" fill="#c8c8aa" stroke="#800000" stroke-width=".4"/>
<path d="M233.4 74h2.5M235.9 71.5v5M238.5 74h2.5" fill="none" stroke="#800000" stroke-width=".4"/>
<path d="M211.4 74l2.5-1v2zM213.9 74h2.6M211.4 144l2.5-1v2zM213.9 144h2.6" fill="none" stroke="#004000" stroke-width=".4"/>
<path d="M225 60.3h2.1v7.6h-2.1z" fill="#c8c8aa" stroke="#800000" stroke-width=".4"/>
<path d="M226 57.7v2.6M226 67.9v2.5" fill="none" stroke="#800000" stroke-width=".4"/>
<path d="M225.3 130.5h2v7.7h-2z" fill="#c8c8aa" stroke="#800000" stroke-width=".4"/>
<path d="M226.3 128.1v2.4M226.3 138.2v2.5" fill="none" stroke="#800000" stroke-width=".4"/>
<path d="M225.9 143.7l.4-.2-.5 .5zM226.3 143.5l.3 .1 .2 .4zM226.3 144.5l.5-.5-.2 .4zM225.8 144l.5 .5-.4-.2z" fill="#004000" stroke="#004000" stroke-width=".4"/>
<path d="M225.8 144l.5-.5 .5 .5-.5 .5z" fill="#004000"/>
<path d="M225.7 73.6l.3-.1-.5 .5zM226 73.5l.4 .2 .1 .3zM226.5 74l-.1 .3-.4 .2zM225.5 74l.5 .5-.4-.2z" fill="#004000" stroke="#004000" stroke-width=".4"/>
<path d="M226 73.5l.5 .5-.5 .5-.5-.5z" fill="#004000"/>
<path d="M226 48.3l1.3 2.6h-2.5zM226 48.3v5.1M226.3 121.2l1.3 2.6h-2.6zM226.3 121.2v5.1" fill="none" stroke="#004000" stroke-width=".4"/>
<text font-size="3.5" fill="#000080" x="285.7" y="231.8">Блок реле 1-4</text>
<g font-size="2.8">
<text x="110.1" y="42.3">Q6</text>
<text x="274.1" y="44.1">Q10</text>
<text x="162.3" y="52.5">RL3</text>
<text x="100.5" y="57.4">R20</text>
<text x="264.4" y="59.2">R30</text>
<text x="326.3" y="54.2">RL5</text>
<text x="64.5" y="61.1">R27</text>
<text x="126" y="60.3">D12</text>
<text x="228.5" y="62.9">R37</text>
<text x="290" y="62.1">D18</text>
<text x="71.8" y="68.6">D17</text>
<text x="117.9" y="66.4">R19</text>
<text x="235.7" y="70.4">D23</text>
<text x="281.9" y="68.2">R29</text>
<text x="59.8" y="79.5">D14</text>
<text x="76.8" y="81">R21</text>
<text x="116.9" y="80.7">Q5</text>
<text x="223.8" y="81.3">D20</text>
<text x="240.8" y="82.8">R31</text>
<text x="280.9" y="82.4">Q9</text>
<text x="77.1" y="89.7">J10</text>
<text x="93.2" y="94.4">C6</text>
<text x="107.7" y="93.6">R22</text>
<text x="241.1" y="91.4">J12</text>
<text x="271.7" y="95.4">R32</text>
<text x="257.2" y="96.1">C8</text>
<text x="111.6" y="111.6">Q8</text>
<text x="275.6" y="113.4">Q12</text>
<text x="163.9" y="121.8">RL4</text>
<text x="327.8" y="123.6">RL6</text>
<text x="64.8" y="131.4">R28</text>
<text x="102" y="126.7">R24</text>
<text x="127.5" y="129.7">D13</text>
<text x="266" y="128.4">R34</text>
<text x="291.5" y="131.4">D19</text>
<text x="119.4" y="135.7">R23</text>
<text x="228.8" y="133.1">R38</text>
<text x="283.4" y="137.5">R33</text>
<text x="73.5" y="138.6">D16</text>
<text x="237.5" y="140.4">D22</text>
<text x="60.8" y="148.7">D15</text>
<text x="118.4" y="149.9">Q7</text>
<text x="78.4" y="150.3">R25</text>
<text x="224.8" y="150.5">D21</text>
<text x="242.3" y="152">R35</text>
<text x="282.4" y="151.7">Q11</text>
<text x="78.6" y="158.9">J11</text>
<text x="242.6" y="160.7">J13</text>
<text x="94.8" y="163.6">C7</text>
<text x="109.2" y="162.9">R26</text>
<text x="258.8" y="165.4">C9</text>
<text x="273.2" y="164.6">R36</text>
</g>
<text font-size="2.8" fill="#000080" x="287.5" y="248.1">Execution_moduleI2C_4.pdsprj</text>
<g font-size="2.5" fill="#000080">
<text x="252.7" y="230.3">22.12.2017</text>
<text x="254.2" y="235">16:40:30</text>
</g>
<g font-size="2.1" fill="#000080">
<text x="9.3" y="42.7" transform="rotate(-90 9.3 42.7)">Перв. примен.</text>
<text x="9.5" y="86.3" transform="rotate(-90 9.5 86.3)">Справ. №</text>
<text x="9.3" y="141.9" transform="rotate(-90 9.3 141.9)">Подп. и дата</text>
<text x="9.5" y="165.2" transform="rotate(-90 9.5 165.2)">Инв. № дубл.</text>
<text x="9.3" y="192.2" transform="rotate(-90 9.3 192.2)">Взам. инв. №</text>
<text x="9.5" y="221.1" transform="rotate(-90 9.5 221.1)">Подп. и дата</text>
<text x="332.2" y="216.1">Лит.</text>
<text x="195.1" y="225.5">Изм.</text>
<text x="218.4" y="225.2">№ докум.</text>
<text x="240" y="225.5">Подп.</text>
<text x="195.3" y="230.1">Разраб.</text>
<text x="195.3" y="234.6">Пров.</text>
<text x="195.3" y="239.2">Т.контр.</text>
<text x="340.8" y="234.9">2</text>
<text x="364.1" y="234.9">3</text>
<text x="195.3" y="244">Н.контр.</text>
<text x="9.5" y="246.5" transform="rotate(-90 9.5 246.5)">Инв. № подл.</text>
<text x="195.6" y="248.4">Утв.</text>
<text x="239" y="248.1">Ревиз.</text>
<text x="254.9" y="248.4">1.0</text>
<text x="269" y="247.6">Файл проекта:</text>
<text x="329.7" y="253.2">Формат А3</text>
</g>
<g font-size="1.8">
<text x="110.1" y="45.1">BCW30</text>
<text x="274.1" y="46.9">BCW30</text>
<text x="79.2" y="51.1" transform="rotate(-90 79.2 51.1)">+12v</text>
<text x="243.2" y="52.9" transform="rotate(-90 243.2 52.9)">+12v</text>
<text x="162.3" y="55.3">G5CLE-1-DC12</text>
<text x="326.3" y="57">G5CLE-1-DC12</text>
<text x="64.5" y="63.9">10K</text>
<text x="100.5" y="62.5">15K</text>
<text x="123.5" y="63.7">1N4006</text>
<text x="228.5" y="65.7">10K</text>
<text x="264.4" y="64.3">15K</text>
<text x="287.5" y="65.4">1N4006</text>
<text x="117.9" y="69.2">4.7K</text>
<text x="281.9" y="71">4.7K</text>
<text x="40.1" y="72.8">U12-A0</text>
<text x="71.8" y="76.8">BAV21W</text>
<text x="204.1" y="74.6">U12-A2</text>
<text x="43.8" y="83.7">D6</text>
<text x="116.9" y="83.5">BC847B</text>
<text x="235.7" y="78.5">BAV21W</text>
<text x="59.8" y="87.7">BAV21W</text>
<text x="76.8" y="86.2">10K</text>
<text x="207.9" y="85.5">A1</text>
<text x="223.8" y="89.5">BAV21W</text>
<text x="240.8" y="87.9">10K</text>
<text x="280.9" y="85.2">BC847B</text>
<text x="84.9" y="92.7">1</text>
<text x="84.9" y="95.2">2</text>
<text x="248.9" y="94.5">1</text>
<text x="77.1" y="100.4">CONN-SIL2</text>
<text x="94" y="98.2">1n</text>
<text x="107.7" y="96.4">10K</text>
<text x="248.9" y="97">2</text>
<text x="258" y="100">1n</text>
<text x="271.7" y="98.2">10K</text>
<text x="241.1" y="102.2">CONN-SIL2</text>
<text x="59.8" y="117.5">VCC</text>
<text x="111.6" y="114.5">BCW30</text>
<text x="223.8" y="119.3">VCC</text>
<text x="275.6" y="116.2">BCW30</text>
<text x="79.9" y="120.5" transform="rotate(-90 79.9 120.5)">+12v</text>
<text x="163.9" y="124.6">G5CLE-1-DC12</text>
<text x="243.9" y="122.3" transform="rotate(-90 243.9 122.3)">+12v</text>
<text x="102" y="131.8">15K</text>
<text x="327.8" y="126.4">G5CLE-1-DC12</text>
<text x="64.8" y="134.2">10K</text>
<text x="125" y="132.9">1N4006</text>
<text x="228.8" y="135.9">10K</text>
<text x="266" y="133.6">15K</text>
<text x="289" y="134.7">1N4006</text>
<text x="40.1" y="142.8">U12-A1</text>
<text x="119.4" y="138.5">4.7K</text>
<text x="283.4" y="140.3">4.7K</text>
<text x="73.5" y="146.8">BAV21W</text>
<text x="204.1" y="144.6">U12-A3</text>
<text x="237.5" y="148.5">BAV21W</text>
<text x="43.9" y="153">A0</text>
<text x="78.4" y="155.4">10K</text>
<text x="118.4" y="152.7">BC847B</text>
<text x="207.8" y="154.8">D3</text>
<text x="282.4" y="154.5">BC847B</text>
<text x="60.8" y="156.9">BAV21W</text>
<text x="86.4" y="161.9">1</text>
<text x="224.8" y="158.7">BAV21W</text>
<text x="242.3" y="157.2">10K</text>
<text x="86.4" y="164.5">2</text>
<text x="95.5" y="167.4">1n</text>
<text x="109.2" y="165.7">10K</text>
<text x="250.4" y="163.7">1</text>
<text x="250.4" y="166.3">2</text>
<text x="273.2" y="167.4">10K</text>
<text x="78.6" y="169.6">CONN-SIL2</text>
<text x="242.6" y="171.4">CONN-SIL2</text>
<text x="259.5" y="169.2">1n</text>
</g>
<g font-size="1.8" fill="#800000">
<text x="44.3" y="74.8">Сигнал открыто &lt;----</text>
<text x="208.3" y="76.6">Сигнал открыто &lt;----</text>
<text x="44.3" y="91.5">Сигнал открыто ----&gt;</text>
<text x="208.3" y="93.3">Сигнал открыто ----&gt;</text>
<text x="56.5" y="104.6">Подключение геркона &quot;Открыто&quot;</text>
<text x="220.5" y="106.4">Подключение геркона &quot;Открыто&quot;</text>
<text x="37.7" y="139.2">Сигнал закрыто &lt;----</text>
<text x="201.7" y="141">Сигнал закрыто &lt;----</text>
<text x="37.2" y="156.5">Сигнал закрыто ----&gt;</text>
<text x="201.1" y="158.2">Сигнал закрыто ----&gt;</text>
<text x="57.2" y="174.1">Подключение геркона &quot;Закрыто&quot;</text>
<text x="221.2" y="175.9">Подключение геркона &quot;Закрыто&quot;</text>
</g>
<text font-size="1.8" fill="#000080" x="211.3" y="230.4">Мосейчук А.В.</text>
</svg>
